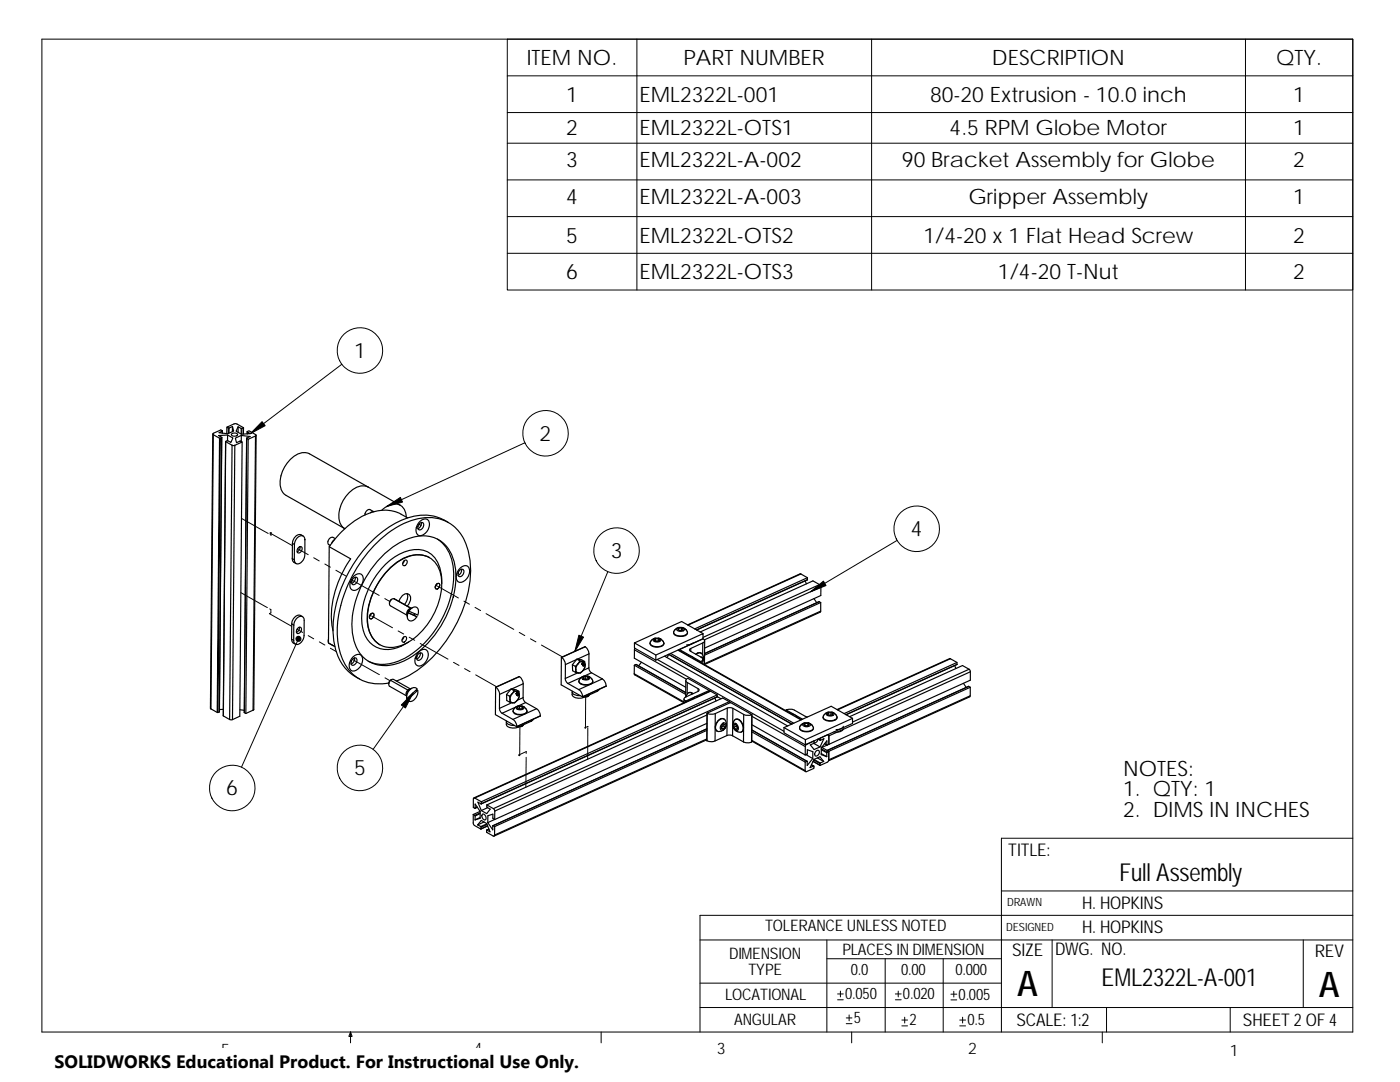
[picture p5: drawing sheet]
<svg xmlns="http://www.w3.org/2000/svg" width="279mm" height="216mm" viewBox="0 0 279 216" stroke-linecap="round" stroke-linejoin="round" font-family="sans-serif">
<g fill="none" stroke="#000" stroke-width=".2">
<path d="M8.4 7.8h261.6v198.1h-261.6zM101.2 7.8h168.8v50.1h-168.8zM101.2 15.1h168.8M127.1 7.8v50.1M173.9 7.8v50.1M248.6 7.8v50.1M101.2 22.5h168.8M101.2 28.6h168.8M101.2 35.9h168.8M101.2 43.2h168.8M101.2 50.5h168.8M68.2 72.7l-18.2 13.8"/>
<path d="M104.8 88.3l-27.7 12.8M48.1 118.3l5.3 2.9M48.2 103.4l5.3 3M53.9 106.7l.2 .1v-.5l-.2 .1 4.5 2.5M59.4 109.5l2.1 1.2M62.6 111.3l1.1 .6M64.8 112.5l1.1 .7M67 113.8l2.2 1.2M70.3 115.8l5.4 3M76.8 119.4l1 .6M87.1 116.5a.35 .35 0 0 1 .4-.1 .35 .35 0 0 1 .3 .4l-.2 .4a.48 .48 0 0 1-.6 .3l-.2-.3zM87.3 116.9l4.2 2.4"/>
<path d="M92.6 120l1.1 .6M121.3 114.1l-6.6 15.9M179 107.8l-17.2 10.3M53.8 121.5l.3 .1v.7l-.3 .1 4.4 2.6M59.3 125.6l1.1 .6M59.6 127.5l-11.4 25.6M61.5 126.8l1.1 .7M63.7 128.1l1.1 .6M65.9 129.3l1.2 .7M70.3 131.6l5.4 3M74 122.5l.4-.2a.62 .62 0 0 1 .2 .8 .62 .62 0 0 1-.7 .3l-.2-.5zM74.2 122.9l4.1 2.4"/>
<path d="M76.8 135.3l1 .5M79.5 125.9l1.1 .6M81.7 127.1l1.1 .7M82.4 138.3l-7.9 11.2M83.9 128.4l5.5 3.1M90.5 132.2l1.1 .6M92.7 133.4l1.1 .6M94.8 121.2l1.1 .6M94.9 134.7l4.2 2.3M97 122.4l5.5 3.2M103.6 126.2l1.1 .6M105.9 127.5l1.1 .6"/>
<path d="M108.1 128.7l4.1 2.4M116.9 139l-.1 6.3-.1-.1 .6-.2M117.5 138.9l-.7 .1M103.8 145l-.1 5.8-.2-.1 1.5-.7v.3M104.3 144.8l-.7 .2M105 151.1l-.1 6M117.3 145.2v6.3M199.9 177.8h70.1M270 167.3h-70.1v38.6M139.7 187.6h130.3M139.7 196.2h60.2M165 187.6v18.3"/>
<path d="M165 191.3h34.9M167.2 199.5h1.1M167.2 198.3h1.1M167.7 197.8v1.1M176.7 191.3v14.6M178.7 199.5h1.2M178.7 198.3h1.2M179.3 197.8v1.1M188.2 191.3v14.6M189.8 199.5h1.1M189.8 198.4h1.1M190.4 197.8v1.1"/>
<path d="M210 187.6v13.4M260.1 187.6v13.4M270 182.6h-130.3v23.3M70 205.9l.3 .9h-.7zM70 205.9v2.2M120 205.9v2.2M168.9 204.3h1.1M168.9 203.1h1.1M169.5 202.5v1.2M170 205.9v2.2M180 204.7h1.1M180 203.5h1.1"/>
<path d="M180.6 203v1.1M191.5 204.7h1.2M191.5 203.5h1.2M192.1 203v1.1M220 205.9v2.2M220.8 201v4.9M245.5 201v4.9M270 201h-130.3"/>
<circle cx="71.8" cy="69.9" r="4.5"/>
<circle cx="108.9" cy="86.5" r="4.5"/>
<circle cx="123.1" cy="109.9" r="4.5"/>
<circle cx="182.9" cy="105.5" r="4.5"/>
<circle cx="46.4" cy="157.2" r="4.5"/>
<circle cx="71.8" cy="153.2" r="4.5"/>
</g>
<g fill="none" stroke="#000" stroke-width=".23">
<path d="M42.5 86.6l-.5 54.7 .1 .2M42.6 86.7l1.2 .7M42.6 86.7l-.5 54.8M43.8 87.4h.2M43.8 87.4l-.4 54.8h.1l.5-54.8M44.2 87.3l-.6-.4 1.8-.1 1.1 .6-.4 .9-.7-.4-.4 .2M44.2 87.3l-.2 .1M44.2 87.3l-.4 54.7M44.3 87.3l-.5 54.7M44.4 86l-.3-.2-1.6 .7 .1 .2M44.4 86l-.1 .4M44.4 86v.4"/>
<path d="M45 88.1l-.4 54.7M45 88.1l1.3 .7M45.3 85.2v1.3M45.4 86.8v1.1M45.6 85.4h.1M45.6 85.4v1.1M45.7 85.4l.7-.3 .2 .9-1.2 .6-1.7-.3 .7-.3M45.7 85.4v1M46.2 86.6l.9-.2 .3 .3a.79 .79 0 0 1-1.2 0zM46.3 88.8l-.5 54.8M46.3 88.8l.6 .1M46.4 85.1v1"/>
<path d="M46.9 88.9l-.5 54.7h-.6M47.5 85.2v1.1M48.1 85.5h.2M48.1 85.5l-.6-.3-.4 .8 1.1 .6 1.8-.1-.7-.3 .4-.2 1.4 .7-.1 .3M48.1 85.5v1.1M48.2 86.9v1.2M48.3 85.5v1.1M48.3 88.2l-.4 54.7-1.5 .7M48.6 85.3l-1.3-.7-.4-.1-1.6 .7 .3 .2M48.6 85.3l-.3 .2M48.6 85.3v1.3M49.2 87.4l-.4 54.8"/>
<path d="M49.3 86.1l.1 .5M49.5 87.7l-.3-.3 .7-.3-1.7-.2-1.2 .5 .2 .9 .7-.3 .4 .2-1.4 .7M49.5 87.7l-.4 54.7M51 87l-1.5 .7M51 87l-.5 54.7M51.1 86.8l-.4 54.8-.2 .1M73.5 97.2a3.2 3.2 0 0 0-3.8 1.1 6.1 6.1 0 0 0-1.8 6.1l.3 .5 .6 .6M58.3 111.5l.4 .2M58.3 111.5a.94 .94 0 0 0 .8 1M58.4 108.4l.4 .2M58.4 108.4l-.1 3.1M59.3 107.4l.2-.3a.75 .75 0 0 1 .9-.2 .75 .75 0 0 1 .5 .8l-.1 3a1.79 1.79 0 0 1-1.6 1.8 .74 .74 0 0 1-.5-.8l.1-3.1 .1-.6z"/>
<path d="M59.6 109.2a.4 .4 0 0 1 .7 0 .76 .76 0 0 1-.2 .8 .76 .76 0 0 1-.7 .3l-.1-.7zM59.9 109.1l-.2 .6-.4 .4M60.5 107a1.21 1.21 0 0 0-2 .7l-.1 .7M65.7 109.1l-.1 19.2 1.2 .7M66.8 107.7l-.6 .7M66.9 107.5a.89 .89 0 0 0-1.2 0 .89 .89 0 0 0-.1 1.2l.3 .1M68.8 105.5h.1M70.4 115.5l.6-.3h.2a.88 .88 0 0 1 0 1 .88 .88 0 0 1-.9 .4l-.1-.4zM70.5 115.1a1.11 1.11 0 0 1 1.9-.1 2.19 2.19 0 0 1-1.9 2.8 1.47 1.47 0 0 1-.3-2.3zM70.9 115.2v.1a1.14 1.14 0 0 1-.7 1.1M73.9 102.3l.3-.2h.4l-.7-.4a.96 .96 0 0 0-1.1 1.1M76.2 101.8a3.2 3.2 0 0 1 3.9-.8 2.76 2.76 0 0 1 1 2.2"/>
<path d="M76.5 110.7a12.1 12.1 0 0 1 8-3.8 6.2 6.2 0 0 1 6.1 4.9 17.5 17.5 0 0 1-3 13.7 16.2 16.2 0 0 1-9.2 7.1 6.3 6.3 0 0 1-7.8-5 17.9 17.9 0 0 1 3.4-13.9zM77.4 113.9a8.4 8.4 0 0 1 6.9-3.1 4.9 4.9 0 0 1 3.8 4.8 14.2 14.2 0 0 1-7.4 13 4.8 4.8 0 0 1-6.6-1.8 10.8 10.8 0 0 1 .8-9.4 15.4 15.4 0 0 1 2.5-3.5zM78.2 119.6l-.4 .4-.1 .4M78.7 119.5l3.3 1.9a.95 .95 0 0 0-.7 1.3M78.7 119.5l3.4 1.9M78.7 119.5a.89 .89 0 0 0-.8 1.4l3.4 1.9M79.9 100.8l-18.1-10.2a3.3 3.3 0 0 0-3.8 1 6 6 0 0 0-1.8 6.2l.3 .5 .6 .5 11.7 6.7M80.6 111.9a.35 .35 0 0 1 .4-.1 .35 .35 0 0 1 .3 .3l-.2 .4a.48 .48 0 0 1-.6 .3 .72 .72 0 0 1 .1-.9zM80.7 111.8l-.4 .7M81.2 118.4a2.03 2.03 0 0 1-.5 2.2M81.4 103.3a7.6 7.6 0 0 0-5.2-1.5 12.1 12.1 0 0 0-7.4 3.8l-2 2.1-1.1 1.4 4.3 2.4a20.1 20.1 0 0 0-3.8 13l.3 1.4M83.6 104.6l.4 .3"/>
<path d="M83.6 104.6l.3-.3h.5a.92 .92 0 0 1-.8 1.4 .76 .76 0 0 1 0-1.1zM83.7 104.1a1.12 1.12 0 0 1 1.9 0 2.22 2.22 0 0 1-2 2.8 1.77 1.77 0 0 1 .1-2.8zM84.1 104.2v.1a1.11 1.11 0 0 1-.7 1.2M85.7 111.3a5.8 5.8 0 0 0-6.4 .8 14.9 14.9 0 0 0-6 11.9 5.5 5.5 0 0 0 2.5 4.7M87.1 116.5a.35 .35 0 0 1 .4-.1 .35 .35 0 0 1 .3 .4l-.2 .4a.48 .48 0 0 1-.6 .3l-.2-.3zM87.2 116.5l-.4 .6M87.3 107.6a8 8 0 0 1 3.2 7.3 20 20 0 0 1-10.4 16.8 7.7 7.7 0 0 1-6.6 .2M88.2 116.4a6.6 6.6 0 0 0-2.7-6.2 6.3 6.3 0 0 0-6 .5 15.2 15.2 0 0 0-7.2 14.4 5 5 0 0 0 7.1 4.1l2.2-1.1M89.5 104.2a9.4 9.4 0 0 0-9.5-.3 25.4 25.4 0 0 0-12.9 16.4 16.2 16.2 0 0 0 1 11.9 8.4 8.4 0 0 0 3.7 3.3M91.7 113.9l.2-.2 .5-.1a.86 .86 0 0 1 0 1 .86 .86 0 0 1-.9 .4l-.1-.6zM91.8 113.4a1.08 1.08 0 0 1 1.8 0 2.19 2.19 0 0 1-2 2.8 1.77 1.77 0 0 1 .2-2.8zM92.1 113.6v.1a1.07 1.07 0 0 1-.7 1.1"/>
<path d="M159.8 114.5l-22.5 10.2M159.8 114.5l-22.6 10.2M159.8 114.5l1.3 .8v.4M160.7 115.9l.2 .6M161.1 115.7l-22.1 10M161.1 115.3l-22.5 10.2M162.4 119.4l.6 .9M163.6 116.6l-23.3 10.6M163.6 116.6l.2 .5M163.6 116.6l-1.4-.7-22.5 10.2M163.8 117.1l-23.2 10.6M163.8 117.1v1.7l-23.2 10.5"/>
<path d="M58.2 127.6l.4 .2M58.2 127.6l.1 .5 .6 .4M58.2 124.5l.4 .2M58.2 124.5v3.1M58.6 124.7v3.1M58.6 124.7a1.58 1.58 0 0 1 1.8-1.6l.3 .4v3.3a1.71 1.71 0 0 1-1.6 1.8 .69 .69 0 0 1-.5-.8M59.5 125.3l.3-.2a.71 .71 0 0 1 .3 .9 .71 .71 0 0 1-.7 .4 .69 .69 0 0 1 .1-1.1zM59.8 125.2l-.1 .4-.5 .6M60.4 123a1.24 1.24 0 0 0-2 .8l-.2 .7M65.6 127.6v.6M65.6 128.3l.8 .5M66.3 128.7l.3 .2"/>
<path d="M70.3 131.6l.5-.3h.2a.91 .91 0 0 1 .1 .9 .91 .91 0 0 1-.8 .5 .76 .76 0 0 1 0-1.1zM70.4 131.1a1.13 1.13 0 0 1 1.9 0 2.19 2.19 0 0 1-2.1 2.8 1.79 1.79 0 0 1 .2-2.8zM70.8 131.3l-.2 .8-.5 .4M74 122.5l.4-.2a.62 .62 0 0 1 .2 .8 .62 .62 0 0 1-.7 .3l-.2-.5zM74.1 122.4l-.4 .7M77.6 136.3v.2M77.9 135.8l-.3 .5M77.9 135.7l-.3 .7 .1 .5 3.4 1.9-.1-.4 .4-.7M77.9 135.7l3.5 2M77.9 135.7l.6-.1 3.4 1.9M78 135.7l-.1 .1M79.1 135.9a21.8 21.8 0 0 0 11.4-10.3 23.1 23.1 0 0 0 3.3-13.7 9.6 9.6 0 0 0-3.9-7.4 9.8 9.8 0 0 0-9.9 .3 25.9 25.9 0 0 0-12.7 21.4 10.6 10.6 0 0 0 4.2 9.2 8.6 8.6 0 0 0 6.1 .9"/>
<path d="M79.6 120a2.01 2.01 0 0 1 1.8-1.5l.3 .2a1.72 1.72 0 0 1-.4 2.2M80.5 127.2l.4-.2a.62 .62 0 0 1 .2 .8 .62 .62 0 0 1-.8 .3l-.1-.3zM80.6 127.1l-.4 .6M81.3 139.3v.4M81.4 122.2l1.2 .6M81.4 122.2v.1M81.4 122.3a1.02 1.02 0 0 0 .7 1.6l.4-.2 .7-.6M81.4 122.3l1.8 .8M81.6 122l-.1-.1-.1 .3M81.7 137.7l.9-.5 .6 .3-2 1.9a1.99 1.99 0 0 1 .5-1.7zM81.9 121.6l.4-.3 .8-.2a1.21 1.21 0 0 1 .3 1.6l-1.8-.7zM81.9 137.5l-.5 .2"/>
<path d="M82.2 137.3a1.51 1.51 0 0 0-1 1.9M82.3 121.2l-.6 .4-.3 .5-.1 1M82.6 122.8l.6 .3M82.8 122.5l-.2 .3M83.4 137.8a2.01 2.01 0 0 1-1.5 2.2l-.6-.3M83.4 137.8h-.5M83.4 137.8l-2.1 1.9M83.4 130.6l.5-.3h.3a.88 .88 0 0 1 0 1 .88 .88 0 0 1-.9 .4l-.2-.4zM83.5 130.1a1.11 1.11 0 0 1 1.9 0 2.21 2.21 0 0 1-2 2.8 1.47 1.47 0 0 1-.2-2.3zM83.9 130.3a1.13 1.13 0 0 1-.7 1.2M98.9 137.1h.1M98.9 137.1v5.5l4.2 2.4"/>
<path d="M99 137.1l.5 .7 .2 .8M99.7 138.6v2.8M101.1 138.6l.6 .3M101.1 138.6v1.2l.6 .3 .1-.5M101.7 138.9l.1 .7M101.8 139.6l.1 .3 .4 .3M101.9 137.5l-2.2 1.1M102 137.5l1 .1 .5 .3M102 137.5l.6 .3M102 137.5l-.9 1.1M102.2 138.4l-.4 1.2M102.2 138.4l-.5 .5"/>
<path d="M102.6 137.8l.5 .1M102.6 137.8l-.4 .6M103.1 138.5h.1M103.1 138.5v.1M103.1 138.2h.1M103.1 138.4h.1M103.1 137.9h.4M103.1 138.4v.1M103.1 137.9l-.4 .1-.5 .4M103.1 137.9l.4 .2 .1 .5M103.2 138.4l-.1 .1M103.2 138.7h.1"/>
<path d="M103.2 139.8l-.5 .5-.4-.1M103.2 138.3h.1M103.2 138.5h.1M103.2 138.1v.1M103.2 138.1l-.1 .1M103.2 139.8l-.5 .4h-.4M103.2 138.7l.1 .1M103.2 138.5h-.1M103.2 138.2h-.1M103.2 138.2l-.2 .2 .1-.2M103.2 138.8h.1M103.3 138.3h.1"/>
<path d="M103.3 138.3l-.1 .1M103.3 138.5l-.2 .1M103.3 138.7h.1M103.3 138.7v.1M103.3 138.3l-.1 .2M103.3 138.3l-.2 .1M103.3 138.3v.2M103.4 138.6h.1M103.4 138.6l-.1 .1M103.4 138.6v.1M103.4 138.5h.1M103.4 138.7h.1"/>
<path d="M103.4 138.7l-.1 .1M103.4 138.5l.1 .1M103.5 138.6h-.1M103.5 138.6l-.1 .1M103.5 138.5l-.1 .2M103.5 138.5l-.1 .1M103.5 137.9l.1 .7M103.6 138.6v.6l-.4 .6M103.6 138.6v.4l-.4 .8M103.7 135l-4.7 2.1M103.7 135l-4.8 2.1M103.7 135l.5 .6 .2 .8"/>
<path d="M104.4 139.2l-1.2 .5M104.4 139.2l.1 .4 .4 .6M104.4 136.4l-2.3 1.1M104.4 136.4v2.8M112 131.2h.1M112 131.2v5.5l4.3 2.4M112.1 131.2l.5 .6 .2 .8M112.8 135.4l.2 .6 .3 .4M112.8 132.6v2.8M113.3 136.4l2.2 1.2M114.2 138.1v.5a1.72 1.72 0 0 0 2.3 .5M114.2 132.6l.6 .4"/>
<path d="M114.2 132.6l.1 1.2 .6 .4v-.6M114.2 137.9v.1a1.48 1.48 0 0 0 1.6 .8M114.8 133l.1 .6M114.9 134.2l.5 .1M114.9 133.6l.1 .4 .4 .3M115.1 131.6l-2.3 1M115.1 131.5l1 .2 .6 .3M115.1 131.5l.6 .4M115.1 131.5l-.9 1.1M115.3 134.3l-2.5 1.1M115.4 132.5l-.6 .5M115.4 132.5l-.3 .4-.2 .7"/>
<path d="M115.5 137.6l.5 .6 .3 .8M115.5 135.9a1.6 1.6 0 0 0 2.4 .6l.3-.3 .1-.3M115.7 131.9l.6 .1M115.7 131.9l-.3 .6M116.1 135.1l-2.8 1.3M116.1 132.5h.1M116.2 132.6h.1M116.2 132.5v.1M116.2 132.2h.1M116.2 132.2h.2l-.3 .3M116.3 132.4l-.1 .2M116.3 132h.4"/>
<path d="M116.3 132.2l-.2 .3M116.3 132h-.4l-.5 .5M116.3 132l.3 .1 .2 .6M116.3 132.4l-.1 .1M116.3 139v.1M116.3 132.2h.1M116.3 135l1-.1 .4 .4a.97 .97 0 0 1-1.6 0zM116.3 132.3l.1 .1M116.3 132.7v.1M116.4 132.5l-.2 .1M116.4 132.3h.1M116.4 133.8l-.6 .5h-.4"/>
<path d="M116.4 133.8l-.6 .4-.4 .1M116.4 132.5h.1M116.4 132.8h.1M116.4 135.2l.4-.2 .5 .1 .2 .3-.4 .2-.6-.1zM116.4 132.4v.1M116.4 132.4h-.1M116.4 132.3v.1M116.4 132.3l-.1 .1M116.4 132.3v.2M116.4 132.8v.1M116.5 132.7h.1M116.5 132.6v.1"/>
<path d="M116.5 132.7l.1 .1M116.5 132.6v.2M116.5 132.8h.1M116.5 132.8l-.1-.1v.2M116.5 132.6h.1M116.5 138.9v.2M116.6 132.8l-.2 .1M116.6 132.6h-.1M116.6 132.6l-.1 .1M116.6 132.6v.2M116.6 132.6h.1M116.7 132l.1 .7"/>
<path d="M116.8 132.7l-.4 1.1M116.8 132.7l-.1 .5-.3 .6M116.8 129.1l-4.7 2.1M116.8 129.1l-4.8 2.1M116.8 129.1l.5 .6 .2 .8M116.8 135.5h.3M116.8 135.5h-.1M116.8 135v.5M117.2 134.9l.6 .3 .4 .5a.48 .48 0 0 1-.3 .7 2 2 0 0 1-2.4-.3l.3-.7 .8-.5M117.3 135.1v.3M117.5 133.3l-1.1 .5M117.5 133.3l.2 .6 .3 .3"/>
<path d="M117.5 130.5l-2.3 1.1M117.5 130.5v2.8M117.6 138.7l-.4 .1M117.6 138.7l-.3 .3h-.5M118 134.2l-1.5 .7M118 134.2l2.2 1.3M119.1 138l-2.6 1.1M119.1 137.8v.2M119.6 137.5l-.5 .5M120.2 135.5l-4.7 2.1M120.2 135.5l.6 .6 .2 .8M121 136.9l-4.7 2.1"/>
<path d="M121 136.9h.1M121 136.9l-4.7 2.2M126.6 134.5l9.9 5.6M126.6 134.5l.1 .2 9.8 5.5v-.7M126.6 132.7v1.8M126.6 132.7l10.2 5.9M126.6 129.7l10.4 5.8M126.6 128.3l4.3 2.4v1M126.6 128.3v1l4.3 2.4M126.6 129.7v1.6l10.3 5.8M126.7 129.4l-.1 .3M126.9 132.6l9.9 5.6"/>
<path d="M126.9 132.6l-.3 .1M126.9 132.6h.1M128 132.1l-.6 .8M129.7 128.3a1.07 1.07 0 0 0 1.4 .8l1-.2 .4-.5M130.4 127.5a.86 .86 0 0 1 1.5 .3l-.6 .3a.92 .92 0 0 1-1-.4zM130.6 127.7l.2-.2 .6-.1 .3 .3-.3 .3h-.5zM130.8 127.5v.4h.6M130.9 130.7l9.4-4.3v1.1l-9.4 4.2M131.2 131.6l25.3 14.3M131.4 127.9v.1M131.4 127.4v.5M131.4 127.3l.7 .4 .4 .6a1.57 1.57 0 0 1-2.2 .6l-.4-.2-.1-.5 .4-.6 .6-.3"/>
<path d="M132.6 130.9l24.6 14M133.3 130.6l-.2 .6M133.4 130.6l24.6 13.9M133.5 130.6l24.6 13.9M133.8 130.4l24.6 13.9M134.4 126.2a1.65 1.65 0 0 0 2.6 .5l.2-.5M135.1 125.4a.99 .99 0 0 1 1.5 .2 .95 .95 0 0 1-1.6-.1zM135.3 129.7l24.6 14M135.4 129.7l2.3 1.3M135.4 125.3h.6l.4 .2-.2 .3-.5 .1-.4-.3zM135.4 125.3v.4M135.5 129.6l.1 .2"/>
<path d="M135.6 129.6l4.7-2.1 .3 .3-.2 .4-2.5 1.2a.28 .28 0 0 0-.3 .2 .28 .28 0 0 0 .2 .3l2.2 1.3 .3 .3-.1 .2-.4 .3zM135.6 129.6v.2M135.6 125.8h.5M136 125.3v.5M136.1 125.2l.7 .3 .3 .5a.48 .48 0 0 1-.3 .7 1.98 1.98 0 0 1-2.3-.4v-.3l.2-.3 .8-.5M136.8 139.9v.2M136.9 135.8l-.1 3.3M137.2 136.2l-.1 2.3M137.4 138.2h.4l.5 .2M137.6 130.9l.6 .1 .4 .5M137.9 129.4v.6M138.2 138.5a.75 .75 0 0 0-.8-.2 .75 .75 0 0 0-.5 .7"/>
<path d="M138.3 128.3l-.5 .3-.8 .1M138.4 131.4l19.8 11.2M138.5 139.3l-43.9 19.9M138.9 130.6a.74 .74 0 0 1 1.3 0l.2 .7-.1 .7M139.3 139h-.1a1.15 1.15 0 0 0-1 .5M139.3 137.4v.5M139.8 131.1a.48 .48 0 0 1 .6 .3 .48 .48 0 0 1-.1 .5M139.8 132v.2M139.9 132v.2M139.9 130.3l-.4-.1-.7 .4M140.3 128.3l-.1 2.4M140.3 131.6v.8"/>
<path d="M140.3 126.4l-4.3-2.4-9.4 4.3M140.6 130.4l22.9-10.3zM141.5 137.8l-4.3-2.4-.3 .2 .1 .5 2.5 1.5-.2 .4-2.6 1.1-.2 .5 .3 .3M141.5 137.8l-4.7 2.1M141.5 137.8v.1M141.8 137.9l-2.6 1.1M141.8 137.9l-47.1 21.3M141.8 137.9l1.3 .8M142.7 139.3l.2 .6M143.1 139l.8 .4M143.1 139l-47.1 21.4M143.1 138.7l-47 21.3"/>
<path d="M143.1 138.7v.3M143.1 139l-47 21.4M163.5 120.1l.3 .1M163.8 121.9l-23.2 10.5M163.8 121.9l-.1 .3-23.1 10.4v-4.7M163.8 120.2l-23.2 10.5M163.8 120.2v1.7M189.7 131.4l-22.5 10.2M189.7 131.4l-22.7 10.2M189.7 131.4l1.3 .8v.4M190.5 132.8l.3 .6M191 132.6l-22.2 10"/>
<path d="M191 132.6l-22.1 10M191 132.2l-22.5 10.2M192.3 136.4l.5 .8M193.3 137l-28.2 12.8 .3 .1M193.3 137l.3 .1M193.3 137l-28.2 12.7M193.4 133.5l-23.3 10.6M193.4 133.5l-1.3-.7-22.5 10.2M193.4 133.5l.3 .5-28.3 12.8-.1-.3M193.6 137.1v1.7l-28.2 12.8M193.6 138.8l-.1 .2-28.1 12.8M193.6 137.1l-28.2 12.8"/>
<path d="M193.7 134v1.7l-28.3 12.8M42.1 141.5l1.2 .7M43.8 142l-.3 .2M44.6 142.9l1.2 .7M44.6 141.5l-.8 .1M47.9 141.6l.8 .1M48.7 142.2h.1M48.8 142.2l.3 .2M50.5 141.7l-1.4 .7M94.7 159.2h-.1l-.1 .2v1.7l.3 .1M94.7 159.2l1.4 .8M96.1 160v.4"/>
<path d="M99.7 141.4l.1 .4 .4 .5M100.2 142.3l2.2 1.3M101 144v.5a1.71 1.71 0 0 0 2.4 .6M101.1 143.9a1.02 1.02 0 0 0 1.3 .9h.3M101.7 140.1l.6 .1M102.2 140.2l-2.5 1.2M102.4 143.6l.5 .6 .2 .8M102.4 141.9a1.71 1.71 0 0 0 2.8 .1v-.1M103 141.1l-2.8 1.2M103 141.1a1.08 1.08 0 0 1 1.6 .1 .98 .98 0 0 1-1.6 0zM103.1 145h.1M103.3 141.1l.4-.2 .5 .1 .1 .3-.4 .2-.5-.1z"/>
<path d="M103.4 144.9v.2M103.7 141.4l.3 .1M103.7 141.4l-.1 .1M103.7 140.9v.5M104.1 140.9l.7 .3 .4 .7a1.84 1.84 0 0 1-2.4 .4 .46 .46 0 0 1-.3-.7l.4-.5 .6-.2M104.2 141v.4M104.5 144.6l-.4 .2M104.5 144.6l-.3 .3-.6 .1M104.9 140.2l2.2 1.2M104.9 140.2l-1.5 .7M106 143.9l-2.6 1.2M106 143.7v.2"/>
<path d="M106.5 143.5l-.5 .4M107.1 141.4l-4.7 2.2M107.1 141.4l.5 .6 .2 .8M107.8 142.8l-4.7 2.2M141.1 147.6l-42.5 19.2M141.1 147.4l-42.4 19.2M141.1 145.4l-42.7 19.4M141.1 144.3l-42.4 19.2M141.1 145.7l-42.4 19.2M141.1 142.3l4.7-2.1 4.3 2.4-.9 .1-.6-.1-2.8-1.4-.7 .1-2.5 1.2h-1zM141.1 142.3v5.5M141.1 142.7l-42.4 19.1"/>
<path d="M142.7 142.4v5.4l-.8 .2-.8-.2M143.3 144a.88 .88 0 0 1 1.5-.2l.2 .7-.3 .8-.6 .5-.8 .2a1.22 1.22 0 0 1 0-2zM144.1 144.4l.6-.1a.79 .79 0 0 1 .1 1 .79 .79 0 0 1-1 .2v-.6zM144.3 144.5h.4v.6l-.4 .4-.3-.1v-.5zM144.3 144.5v.3M144.3 144.8l.4 .3M144.3 144.8l-.3 .4 .3 .3M144.5 143.5l-.1-.1a1.52 1.52 0 0 0-1.4 .8 1.52 1.52 0 0 0 .1 1.7h.1M145.1 146.8l.4-.1 .7 .1M145.1 141.3v5.5l-2.4 1M145.5 140l-1.3-.7-47 21.3M145.7 140.2l-.2-.2-47 21.4"/>
<path d="M146.2 146.8l2.2 1.2M146.3 141.3l-.1 5.5M146.4 144.4l.1-.1a.9 .9 0 0 1 .7 1.5 .97 .97 0 0 1-.8-1.4zM146.5 144.6l.3-.1 .4 .5v.5h-.4l-.3-.4zM146.6 143.7a.62 .62 0 0 1 1 .1 1.73 1.73 0 0 1 .4 2.2h-.8l-.7-.6-.2-.9zM146.8 143.5a1.27 1.27 0 0 1 1.5 1.3 .96 .96 0 0 1-.3 1.3M146.9 144.7v.2l.3 .3M146.9 144.9l-.4 .2M147.2 145.4l-.4 .1M148.4 142.6v5.4M150 147.7l10.7 6.1M150 142.6v5.5l-.8 .1-.8-.2"/>
<path d="M150 147.9l10.8 6.1M150 146l10.7 6.1M150.1 145.7l10.9 6.2M150.1 145.6l11 6.3M150.1 144.6l10.6 6M150.1 142.9l10.6 6.1M150.1 142.6l-.1 5.5M156.5 145.2v1l4.2 2.4M156.5 145.2l4.2 2.4M156.9 141.7l3.3 1.8M156.9 141.7v.2M156.9 141.6l.9-.1 .6 .1 2.8 1.5"/>
<path d="M156.9 141.6v.1M158.1 142.5l.5 .1 .5 .5M158.9 143l1.1 .6M159.6 145.2v.1a1.72 1.72 0 0 0 2.6 .4l.1-.5M160.3 144.4a.85 .85 0 0 1 1.4 .3l-.9 .3a.5 .5 0 0 1-.5-.6zM160.4 144.6l.3-.2h.5l.3 .2-.2 .3h-.6zM160.7 144.2l-.7 .3-.4 .6M160.7 144.4v.4h.5M160.7 150.6l.4-.1v-.9l1.1 .4v1.4M160.7 152.1v1.7M160.7 147.6v1M160.8 150.6l1.4 .8"/>
<path d="M161 151.9l-.3 .2M161.2 144.8v.1M161.2 144.4v.4M161.2 144.2l.7 .3 .4 .5a.55 .55 0 0 1-.1 .6 .55 .55 0 0 1-.5 .2 1.66 1.66 0 0 1-2.1-.6v-.1M162.2 151.4l-1.1 1.3-.1-.8M162.3 151.9l1.4 .8M162.3 151.9l1.3 .8M162.3 152.9v.5l-1.4 .6-.2-.2M162.4 151.7l1.2 .7M162.4 148.3l-.7 .3 .8 1 1.2-.6M162.4 148.3l.1-.5-1.7 .8-.1 .3v1.7M162.4 148.3l1.3 .7"/>
<path d="M162.4 152.9l-.5-.3 .4 .3M162.5 151.5l1.2 .8M162.5 151.5l-.8 1.7 .6-.3M162.5 151.5l1.1-.5 .8 .9M162.9 149.9l.3-.2a.64 .64 0 0 1 .2 .8 .64 .64 0 0 1-.7 .3l-.1-.3zM163.1 151.2l1.3 .7M163.2 147.5l-.2 .6-.6 .2M163.3 147.5l.4 .2M163.3 147.4l.4 .3M163.6 152.4v.3M163.7 147.7l.7-.3-.7 1.6M163.7 147.7v-.4l1.5-.7 .2 .1v1.8"/>
<path d="M163.7 152.3l-.1 .1M163.9 149.6l1.1 .6M163.9 150.4l1.1 .6M163.9 149.4l1.2 .7M164 149.1l1.4 .8M164 149.1l.1 .1M164 149.1h.1M164.3 143.1v.1a1.84 1.84 0 0 0 2.7 .2v-.3M164.4 151.9l-.7 .4M164.5 148.4l.5 .3-1 .4M164.6 148.4l.4 .2M165 142.3a.97 .97 0 0 1 1.5 .2 .97 .97 0 0 1-1.6-.1z"/>
<path d="M165 150.2v.8M165 148.6v-.8l-1.1 1.4v1.4l1.1 .4M165.1 150.1l-.1 .1M165.2 146.6h.1M165.3 142.3l.5-.1 .4 .2-.1 .3h-.6l-.4-.2zM165.3 142.3v.3M165.4 142.1l-.7 .3-.4 .5M165.4 149.9v1.7M165.4 151.6l-.3 .5-1.5 .6M165.4 149.9l-.3 .2M165.4 151.6v.1M165.4 148.5l-.4 .1"/>
<path d="M165.8 142.2v.5M165.9 142.7h-.5M166 142.1l.6 .3 .4 .5a.5 .5 0 0 1-.4 .7 2.1 2.1 0 0 1-2.3-.3v-.4M168.3 145.4a1.57 1.57 0 0 1-1.9 .6M168.3 144.9l-.4 .5-1 .2M170.1 143.3l-9.4 4.3M170.1 143.3l-4.2-2.4-9.4 4.3M170.1 143.3v1.1l-9.4 4.2M94.4 162.5l.3 .2M94.4 162.5l.1 2 1.5 .9M94.7 162.7l.1 .1M94.8 161.2v-.8l1 1.5"/>
<path d="M94.8 162.8v.8M95.3 161.1l-.5 .1M95.3 161.1l-.5 .2M95.3 164.6l.6 .3M95.3 164.6l.8-.9 1 .6 .7 1.7-.6-.4M95.8 162.3l-1 .5M95.8 161.9v1.4l-1 .3M95.8 163.1l-1 .5M95.8 161.9l-1.4 .6M95.8 162.2l-1.1 .5M95.9 164.9l.1 .2M96 165.1v.3"/>
<path d="M96.1 160.4l-.7-.3 .7 1.6M96.3 162.5a.69 .69 0 0 1 .6 .4 .69 .69 0 0 1-.1 .7l-.4-.2-.2-.4zM96.6 164l-1.3 .6M97.1 165.6l.5-.2-.4 .2M97.2 164.4l-1.3 .5M97.2 160.6v.5l.6 .4-.7 .8-1-.6M97.2 160.6l1.3 .8M97.2 165.6v.5l1.3 .8 .2-.3M97.2 164.5l-1.2 .6M97.3 164.8l-1.3 .6M97.3 161.2l-1.2 .5M97.3 164.1l1 1.5v-.8l.4 .1"/>
<path d="M98.5 161.4l.2 .4M98.7 163.5l-1.4 .6M98.7 164.9v1.7M98.7 163.5l-.3-.2v-.8l-1 .3-.1 1.3M98.7 161.8v1.7"/>
</g>
<g fill="#000" stroke="#000" stroke-width=".2">
<path d="M52.3 84.1l.6 .8-2.9 1.6z" fill-rule="evenodd"/>
<path d="M77.1 101.1l2.8-1.8 .4 .9z" fill-rule="evenodd"/>
<path d="M161.8 118.1l2.5-2.1 .5 .8z" fill-rule="evenodd"/>
<path d="M59.2 127.1l.6-.1-.2 .5 .2-.5a.52 .52 0 0 1 .2 .7 .52 .52 0 0 1-.8 .2 .52 .52 0 0 1 0-.8z" fill-rule="evenodd"/>
<path d="M82.4 138.3l-1.5 3-.8-.6z" fill-rule="evenodd"/>
<path d="M115.5 126.7l1 .4-1.8 2.9z" fill-rule="evenodd"/>
</g>
<path d="M10.9 209.2h104.7v6.7h-104.7z" fill="#fff"/>
<g font-size="7">
<text x="203" y="198.8">A</text>
<text x="263.2" y="198.9">A</text>
</g>
<g font-size="4.9">
<text x="223.4" y="175.7">Full Assembly</text>
<text x="219.8" y="196.7">EML2322L-A-001</text>
</g>
<g font-size="4.2">
<text x="105.1" y="13">ITEM NO.</text>
<text x="136.4" y="13">PART NUMBER</text>
<text x="198" y="13">DESCRIPTION</text>
<text x="254.7" y="13">QTY.</text>
<text x="113" y="20.3">1</text>
<text x="127.6" y="20.3">EML2322L-001</text>
<text x="185.6" y="20.3">80-20 Extrusion - 10.0 inch</text>
<text x="258.1" y="20.3">1</text>
<text x="113" y="27">2</text>
<text x="127.6" y="27">EML2322L-OTS1</text>
<text x="189.5" y="27">4.5 RPM Globe Motor</text>
<text x="258.1" y="27">1</text>
<text x="113" y="33.4">3</text>
<text x="127.6" y="33.4">EML2322L-A-002</text>
<text x="180" y="33.4">90 Bracket Assembly for Globe</text>
<text x="258.1" y="33.4">2</text>
<text x="113" y="40.7">4</text>
<text x="127.6" y="40.7">EML2322L-A-003</text>
<text x="193.3" y="40.7">Gripper Assembly</text>
<text x="258.1" y="40.7">1</text>
<text x="113" y="48.4">5</text>
<text x="127.6" y="48.4">EML2322L-OTS2</text>
<text x="184.3" y="48.4">1/4-20 x 1 Flat Head Screw</text>
<text x="258.1" y="48.4">2</text>
<text x="113" y="55.7">6</text>
<text x="127.6" y="55.7">EML2322L-OTS3</text>
<text x="199.2" y="55.7">1/4-20 T-Nut</text>
<text x="258.1" y="55.7">2</text>
<text x="70.7" y="71.4">1</text>
<text x="107.7" y="87.9">2</text>
<text x="181.8" y="107">4</text>
<text x="121.9" y="111.4">3</text>
<text x="70.7" y="154.7">5</text>
<text x="224.1" y="154.7">NOTES:</text>
<text x="45.2" y="158.7">6</text>
<text x="224.1" y="158.9">1. QTY: 1</text>
<text x="224.1" y="163.1">2. DIMS IN INCHES</text>
</g>
<text font-size="3.6" x="10.9" y="213">SOLIDWORKS Educational Product. For Instructional Use Only.</text>
<g font-size="3.5">
<text x="201.2" y="170.8">TITLE:</text>
<text x="216" y="181.4">H. HOPKINS</text>
<text x="202" y="190.7">SIZE</text>
<text x="210.6" y="190.6">DWG. NO.</text>
<text x="216" y="186.2">H. HOPKINS</text>
<text x="262.4" y="190.9">REV</text>
<text x="202.8" y="204.7">SCALE: 1:2</text>
<text x="248.1" y="204.7">SHEET 2 OF 4</text>
</g>
<g font-size="3.2">
<text x="152.7" y="185.7">TOLERANCE UNLESS NOTED</text>
<text x="145.5" y="191.5">DIMENSION</text>
<text x="168.1" y="190.5">PLACES IN DIMENSION</text>
<text x="149.4" y="194.6">TYPE</text>
<text x="169.8" y="194.6">0.0</text>
<text x="179.8" y="194.6">0.00</text>
<text x="190.7" y="194.6">0.000</text>
<text x="144.7" y="199.5">LOCATIONAL</text>
<text x="168.7" y="199.4">0.050</text>
<text x="180.2" y="199.4">0.020</text>
<text x="191.3" y="199.5">0.005</text>
<text x="146.5" y="204.6">ANGULAR</text>
<text x="170.4" y="204.2">5</text>
<text x="181.5" y="204.6">2</text>
<text x="193.1" y="204.6">0.5</text>
<text x="44.2" y="210.4">5</text>
<text x="94.6" y="210.3">4</text>
<text x="143" y="210.4">3</text>
<text x="193.2" y="210.4">2</text>
<text x="245.4" y="210.7">1</text>
</g>
<g font-size="2.3">
<text x="200.8" y="185.7">DESIGNED</text>
<text x="201" y="180.9">DRAWN</text>
</g>
</svg>
